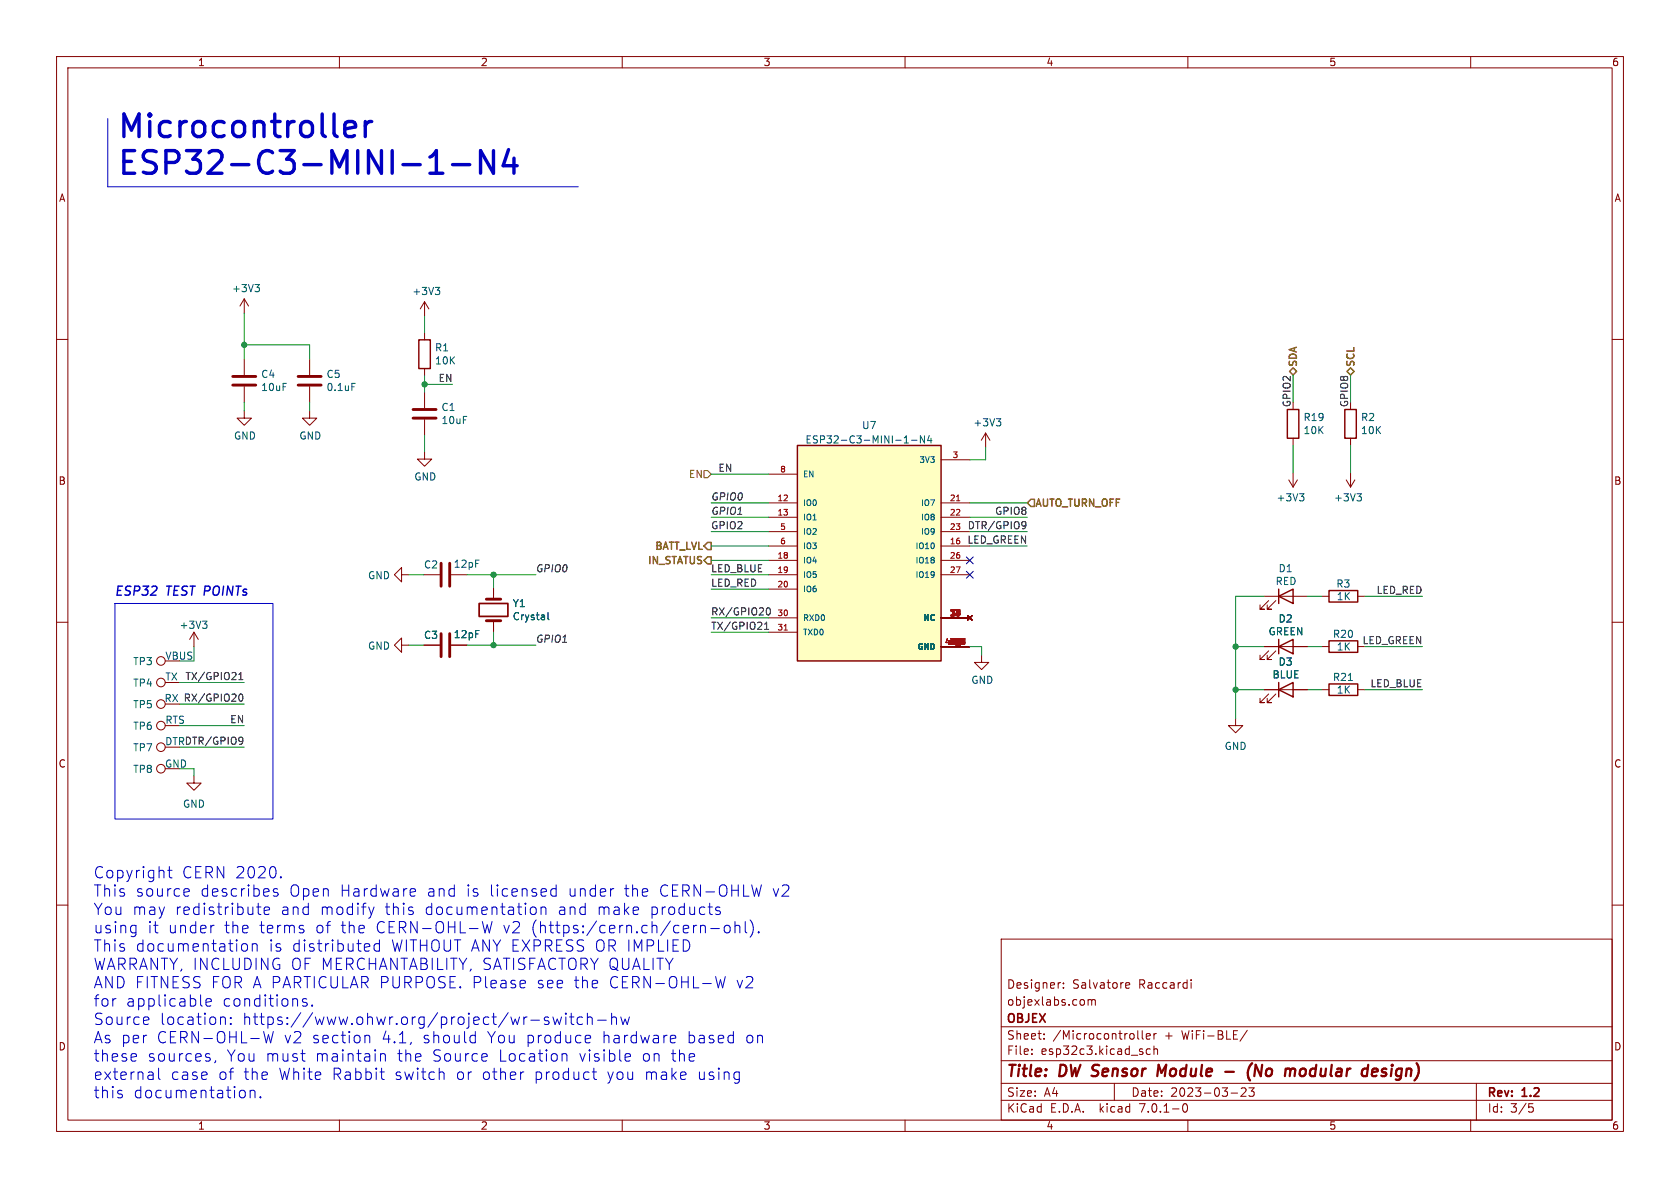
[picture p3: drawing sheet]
<svg xmlns="http://www.w3.org/2000/svg" width="297mm" height="210mm" viewBox="0 0 297 210" stroke-linecap="round" stroke-linejoin="round" font-family="sans-serif">
<g fill="none" stroke="#840000" stroke-width=".18">
<path d="M10 10h277v190h-277zM12 12h273v186h-273zM60 10v2M110 10v2M160 10v2M210 10v2M260 10v2M10 60h2M43.2 52.8l-.8 1.3M43.2 52.8v2.6M43.2 52.8l.7 1.3M75.1 53.3v2.6"/>
<path d="M75.1 58.8v1.3M75.1 53.3l-.8 1.3M75.1 53.3l.7 1.3M285 60h2M43.2 72.6v1.3h1.2l-1.2 1.3-1.3-1.3h1.3M43.2 63.5v2.8M43.2 68.3v2.8M54.7 72.6v1.3h1.3l-1.3 1.3-1.2-1.3h1.2M54.7 63.5v2.8M54.7 68.3v2.8M75.1 79.9v1.3h1.2l-1.2 1.2-1.3-1.2h1.3M75.1 65.2v1.2"/>
<path d="M75.1 69.3v2.8M75.1 74.2v2.8M174.2 76.6l-.7 1.2M174.2 76.6v2.5M174.2 76.6l.8 1.2M228.6 77.5v1.2M238.8 77.5v1.2M135.9 88.9h5.1M135.9 91.4h5.1M135.9 96.5h5.1M135.9 99.1h5.1M135.9 94h5.1"/>
<path d="M135.9 83.8h5.1M166.4 88.9h5M166.4 91.4h5M166.4 96.5h5M166.4 99.1h5M166.4 94h5M166.4 81.3h5M227.8 84.8l.8 1.3M228.6 83.6v2.5M229.4 84.8l-.8 1.3M238 84.8l.8 1.3M238.8 83.6v2.5"/>
<path d="M239.5 84.8l-.7 1.3M10 110h2M34.3 111.8l-.8 1.2M34.3 111.8v2.5M34.3 111.8l.8 1.2M71 114v-1.2l-1.3 1.2 1.3 1.3v-1.3h1.3M71 101.6v-1.3l-1.3 1.3 1.3 1.3v-1.3h1.3M74.9 101.6h2.8M74.9 114h2.8M79.8 101.6h2.7M79.8 114h2.7M87.2 104v1.9"/>
<path d="M87.2 109.7v1.9M135.9 109.2h5.1M135.9 101.6h5.1M135.9 104.1h5.1M135.9 111.8h5.1M166.4 114.3h5M166.4 109.2h5M166.4 101.6h5M171.1 108.8l.7 .8M171.8 108.8l-.7 .8M173.5 115.8v1.3h1.3l-1.3 1.3-1.2-1.3h1.2M223.5 114.3h7.6"/>
<path d="M223.5 105.4h7.6M224.3 115.1l-1.5 1.5h.7h-.7v-.8M224.3 106.2l-1.5 1.5h.7h-.7v-.8M225.6 115.1l-1.6 1.5h.8h-.8v-.8M225.6 106.2l-1.6 1.5h.8h-.8v-.8M233.7 114.3h1.2M233.7 105.4h1.2M240 114.3h1.3M240 105.4h1.3M285 110h2M34.3 137.2v1.2h1.3l-1.3 1.3-1.3-1.3h1.3M218.4 127v1.3h1.3l-1.3 1.2-1.2-1.2h1.2"/>
<path d="M223.5 121.9h7.6M224.3 122.7l-1.5 1.5h.7h-.7v-.8M225.6 122.7l-1.6 1.5h.8h-.8v-.8M233.7 121.9h1.2M240 121.9h1.3M10 160h2M285 160h2M177 166h108v32h-108zM187.4 173.7h.1M188 174.6v.1M188 173.8v.1M192.4 176.7v1"/>
<path d="M192.4 176.8l.4-.1 .2 .2M193 176.9l.2-.2 .4 .1v.9M193 176.9v.8M199 173.9l.2-.2h.3l.2 .2v.2l-.7 .1M199 174.5l.2 .2 .4-.1M210.6 173.2v.1M210.6 173.7v1M60 198v2M110 198v2M160 198v2M177 194.5h108M177 191.5h108"/>
<path d="M177 187.5h108M177 181.5h108M182.4 186.3v.1M182.4 185.5v.1M184.6 183.6v.1M184.6 182.8v.1M197 191.5v3M201.1 183.5l.3 .2M201.9 182.2v1.3l.2 .2M202.6 183.2l.8-.1-.1-.3-.4-.1-.3 .2 .1 .7h.6M203.4 185.5l-.5-.1-.3 .3v.4l.2 .2h.6M204 182.7v1"/>
<path d="M204 185.5l.2-.1 .4 .1v.9M204 184.9v1.5M204.4 182.7l-.3 .1-.1 .2M209.2 195.2l.2-.1a.81 .81 0 0 1 .6 .6 .81 .81 0 0 1-.3 .8l-.1 .1a.81 .81 0 0 1-.4-1.4zM210 198v2M217.6 193.2h1.2M219.4 192.4l.6-.1 .2 .1 .1 .3-.9 1.1h.9M220.5 182.1l-1.3 2M220.8 192.3h.9l-.5 .6 .4 .1v.7l-.2 .1h-.4l-.2-.1M260 198v2M261 191.5v6.5M270.3 195.1h.7"/>
<path d="M270.4 195.7h.4l.3 .3-.2 .5-.5 .1"/>
<circle cx="28.4" cy="116.8" r=".76"/>
<circle cx="28.4" cy="135.9" r=".76"/>
<circle cx="28.4" cy="132.1" r=".76"/>
<circle cx="28.4" cy="124.5" r=".76"/>
<circle cx="28.4" cy="128.3" r=".76"/>
<circle cx="28.4" cy="120.6" r=".76"/>
</g>
<path d="M205.3 189.7l-.5-1.5-.2 2M216.6 189.5h1.5M221.4 187.9a2.35 2.35 0 0 0-.4 3.1M221.7 190.2l.3-2 .9 2M228.7 188.9l.3 .3-.1 1M242.6 189.6l.9-.2v-.4l-.2-.1-.6 .1-.2 .9 .3 .3 .5-.1" fill="none" stroke="#840000" stroke-width=".4"/>
<g fill="none" stroke="#006464" stroke-width=".18">
<path d="M45.1 50.3h.8l-.5 .5M45.6 50.8l.3 .2v.3l-.3 .3M76.9 50.8h.8l-.4 .5M77.5 51.3l.2 .2v.3l-.2 .3M62.2 67.8h.6M159.9 78.3h.7M159.9 77.4l.3-.4v1.3M161.1 77.8h1M163.4 77v1.3l-.7-1.3v1.3M164.3 77l-.3 .9h.8M164.6 77.5v.8M176.1 74h.8l-.4 .5"/>
<path d="M176.7 74.5l.2 .2v.3l-.2 .3M229.7 87.3h.8l-.4 .5M230.3 87.8l.2 .2v.3l-.2 .2M239.9 87.3h.8l-.4 .5M240.4 87.8l.3 .2v.3l-.3 .2M35.8 109.8h.8l-.4 .5M36.3 110.3l.3 .2v.3l-.3 .3M96.9 108.3v1.1l.2 .2"/>
</g>
<g fill="none" stroke="#840000" stroke-width=".25">
<path d="M74 60.1h2.1v5.1h-2.1zM141 78.7h25.4v38.1h-25.4zM227.6 72.4h2v5.1h-2zM237.7 72.4h2.1v5.1h-2.1zM226.1 114.3l2.5-1.3v2.6zM226.1 105.4l2.5-1.3v2.6zM226.1 104.1v2.6M226.1 113v2.6M234.9 113.3h5.1v2h-5.1zM234.9 104.4h5.1v2h-5.1zM226.1 121.9l2.5-1.2v2.5zM226.1 120.7v2.5"/>
<path d="M234.9 120.9h5.1v2h-5.1z"/>
</g>
<path d="M141 78.7h25.4v38.1h-25.4z" fill="#ffffc2" stroke="#ffffc2" stroke-width=".18"/>
<path d="M169.1 88.5h.6M138.6 111.4h.6M169.9 112.9h.7l-.4 1M170 113.6h.6" fill="none" stroke="#a90000" stroke-width=".18"/>
<path d="M41.1 68.1h4.1M41.1 66.5h4.1M52.7 68.1h4.1M52.7 66.5h4.1M73 73.9h4.1M73 72.4h4.1M78 99.6v4M79.5 99.6v4M78 112v4.1M79.5 112v4.1M86 105.9h2.5M86 109.7h2.5" fill="none" stroke="#840000" stroke-width=".51"/>
<path d="M84.7 106.7h5.1v2.3h-5.1z" fill="none" stroke="#840000" stroke-width=".3"/>
<path d="M228 65.7l.6-.7 .6 .7-.6 .6zM238.1 65.7l.7-.7 .6 .7-.6 .6zM125.1 95.9h.6v1.3h-.6l-.6-.7zM125.1 98.4h.6v1.3h-.6l-.6-.6zM182.2 88.3h.7v1.2h-.7l-.6-.6z" fill="none" stroke="#725600" stroke-width=".25"/>
<path d="M124.5 83.2h.6l.6 .6-.6 .7h-.6z" fill="none" stroke="#725600" stroke-width=".18"/>
<path d="M180.9 92.2l.4 .1a.84 .84 0 0 1-.3 1.2M181.4 92.7l-.3 .3h-.2M42.2 119.2l.4-.3v1.2M135.2 111.3h.7M135.2 110.3l.3-.3v1.3M135.6 107.6l.2-.2a.68 .68 0 0 1 .4 .7 .68 .68 0 0 1-.4 .6l-.2-.1M42.2 123.2l.1-.4 .2-.1a.68 .68 0 0 1 .5 .6 .68 .68 0 0 1-.5 .7l-.2-.2-.1-.3M42.2 120.1h.7M42.5 130.3l.4 .1a.84 .84 0 0 1-.3 1.2M42.9 130.8l-.2 .3h-.2" fill="none" stroke="#0f0f0f" stroke-width=".18"/>
<path d="M64.6 21.5v2.6M65.7 21.5a1.02 1.02 0 0 0-1.1 .7M76 30.6h2.3M76.4 27.6l.7-1v4M80 29.1h3.1M87.2 26.6v4l-2.2-4v4M89.9 26.4l-.9 2.9h2.4M90.9 28v2.6" fill="none" stroke="#0000c2" stroke-width=".6"/>
<g fill="none" stroke="#0000c2" stroke-width=".18">
<path d="M19 21v12h83.2M20.3 106.7h28v38.1h-28zM29.7 153.9h.7M29.9 153.2v1.7l.1 .2 .4 .1M32.8 157.1l.6 .1 .1 .4-1 .2M33.4 158.3l-.6 .1M45.7 159.7v1.7v.2l.4 .1M49.1 157.2l-.5-.1-.3 .3 .1 .3 .7 .2 .1 .1-.1 .3-.2 .1-.6-.1M49.7 155v.1v.1M49.7 155l-.1 .1 .1 .1M49.7 155v.2M72.8 157.1l.6 .1 .1 .4-1 .2"/>
<path d="M73.4 158.3l-.6 .1M98.3 157.2l-.6-.1-.3 .4v.5l.2 .3 .1 .1 .6-.1M98.3 156.4v2M108.5 157.1l-.4 .1M134.6 156.4l-.5 2M23.8 163.6l.2 .1M24 163.6l-.1 1.8M24 164.8l-.2 .1M26 179.8l.2 .1 .1 .3-.9 .2M35.6 177.8l.1 .1M36.4 177.2l1-.2-.1-.4-.6-.1-.3 .3 .1 1 .2 .1 .6-.1M37.7 163.6h.1"/>
<path d="M39.3 179.8h.3l.2 .3v1M40.8 179.9v.2M40.8 179.9l.1 .1-.1 .1M40.8 179.9l-.1 .1 .1 .1M42.9 166.9a.54 .54 0 0 1 .8 .3v.6a.54 .54 0 0 1-.8 .2M44.6 167a.5 .5 0 0 1 .9 .1v1M44.6 166.8v1.3M45.4 160.3h.7M46.7 161l1-.2-.1-.4-.6-.1-.3 .3 .1 1 .2 .1 .6-.1M53.5 164.2l.2 .3v.3l-.2 .1M53.5 163.6l.2 .1M54.2 176.6l-.5-.1-.2 .3 .1 .3 .6 .2 .1 .2-.1 .3-.2 .1-.5-.1"/>
<path d="M55.2 177.7l.1 .1-.1 .1M55.2 177.7l-.1 .1 .1 .1M55.2 177.7v.2M65.1 166.8l.2 .1 .1 .4-1 .2M65.2 160.3l.5 1.4M65.3 168l-.2 .1M65.7 161.7l-.2 .4M66.1 160.3l-.4 1.4M67.1 166.9l-.6-.1-.4 .4v.6l.2 .2 .2 .1 .6-.1M67.1 166.1v2M73 161.1l.1 .2-.1 .3M85.3 162.9l.4 2 .4-1.4 .4 1.4 .5-2"/>
<path d="M92.6 173.3l.2 .1 .1 .4-1 .2M92.8 174.5l-.2 .1M93.8 160.5a.54 .54 0 0 1 .6-.2 .54 .54 0 0 1 .4 .4v.6a.54 .54 0 0 1-.4 .4 .54 .54 0 0 1-.6-.2M95.7 160.5a.5 .5 0 0 1 .8 .1v1.1M95.7 160.3v1.4M97 179.9l-.5-.1-.3 .3 .1 .2 .7 .2 .1 .2-.1 .3-.2 .1-.6-.1M97.7 179.8l.4 1.3 .4-.9 .4 .9 .4-1.3M100 179.1v.2M100 179.8v1.3M100 179.1l-.1 .1 .1 .1M100 179.1l.1 .1-.1 .1M100.7 179.8h.8"/>
<path d="M101 179.1v1.7l.1 .2 .4 .1M103 179.9l-.6-.1-.4 .4v.5l.2 .3 .2 .1 .6-.1M103.8 180a.5 .5 0 0 1 .9 .1v1M103.8 179.1v2M108.1 180a.5 .5 0 0 1 .9 .1v1M108.1 179.1v2M109.7 179.8l.4 1.3 .4-.9 .4 .9 .4-1.3M124.4 163.6l.3 .3v1M125.7 164.1h1.5M126.5 172.6l.5 2 .4-1.4 .3 1.4 .5-2M127.3 160.4l-.5-.1-.3 .3 .1 .3 .7 .2 .1 .2-.1 .3-.2 .1-.6-.1M128.1 163.8a.54 .54 0 0 1 .6-.2 .54 .54 0 0 1 .4 .4v.5a.54 .54 0 0 1-.5 .4 .54 .54 0 0 1-.6-.4z"/>
<path d="M129.9 163.8a.5 .5 0 0 1 .9 .1v1M129.9 162.9v2M131.7 162.9v1.7l.3 .3M132.6 162.6a2.29 2.29 0 0 1 0 3.1M134.1 164.7l.1 .1-.1 .1M134.1 164.7l-.1 .1 .1 .1M134.1 164.7v.2M26.2 181l-.2 .1M28 188.8v1.7l.3 .3M38.1 187.5l-.2 .4M40.8 180.9l.1 .1-.1 .1M40.8 180.9l-.1 .1 .1 .1"/>
<path d="M40.8 180.9v.2M43.3 192.9l.1 .2-.1 .8M44.2 192.7v1.4M44.2 192.9a.5 .5 0 0 1 .9 .1v1.1M46 193.9l.1 .1-.1 .1M46 193.9l-.1 .1 .1 .1M46 193.9v.2M46.6 182.3l.5 2 .4-1.4 .3 1.4 .5-2M53.2 186.3h.7M53.7 187.6h.2M64.6 183.1l.2-.1 .5 .1 .1 1.2M67.2 189.5h.7"/>
<path d="M67.3 186.4a.5 .5 0 0 1 .8 .1v1.1M67.3 186.3v1.3M67.5 190.5l.1 .2 .3 .1M72.7 184.3l-.1 .2M77.9 189.5l.5 .1 .1 .2v1M83.5 183l.5 .1M84 182.3v2M84 184.3h-.5M85.8 186.3h.2l.1 .4-.9 .2M86 187.5l-.2 .1M92.6 189.5l-.4 .1M99.4 186.4a.5 .5 0 0 1 .8 .1v1.1"/>
<path d="M99.4 186.3v1.3M103.6 183.1l.5-.1 .2 .1 .1 .4-.9 .2M103.6 184.3h.1h.6M104.7 189.5h.8M105 188.8v1.7l.1 .2 .4 .1M105.7 180.3h1.5M110.6 187.5l.2 .1 .6-.1M110.6 186.3h.6h.2l.1 .4-1 .2M118.6 183.1l.6-.1 .2 .1 .1 .4-1 .2M118.6 184.3h.2h.6M129.5 183l.2 .1M129.7 182.3v2"/>
<path d="M129.7 184.3h-.2M130.1 189.5l.6 .1M130.7 190.7l-.6 .1M130.7 189.5v1.6l-.4 .4"/>
</g>
<g fill="none" stroke="#009600" stroke-width=".18">
<path d="M43.2 55.4v8.1M75.1 55.9v2.9M43.2 61h11.5v2.5M43.2 71.1v1.5M54.7 71.1v1.5M75.1 67.9h4.9M75.1 66.4v2.9M75.1 77v2.9M174.2 79.1v2.2h-2.8M228.6 66.3v4.8M228.6 78.7v4.9M238.8 66.3v4.8"/>
<path d="M238.8 78.7v4.9M125.7 96.5h10.2M125.7 91.4h10.2M125.7 94h10.2M125.7 99.1h10.2M125.7 83.8h10.2M125.7 88.9h10.2M171.4 96.5h10.2M171.4 91.4h10.2M171.4 94h10.2M171.4 88.9h10.2M34.3 114.3v2.5"/>
<path d="M72.3 101.6h2.6M72.3 114h2.6M82.5 101.6h12.2M82.5 114h12.2M87.2 101.6v2.4M87.2 111.6v2.4M125.7 101.6h10.2M125.7 104.1h10.2M125.7 109.2h10.2M125.7 111.8h10.2M171.4 114.3h2.1v1.5M218.4 114.3h5.1"/>
<path d="M223.5 105.4h-5.1v21.6M231.1 105.4h2.6M231.1 114.3h2.6M241.3 105.4h10.2M241.3 114.3h10.2M31.7 128.3h11.5M31.7 135.9h2.6v1.3M31.7 132.1h11.5M31.7 120.7h11.5M31.7 124.5h11.5M218.4 121.9h5.1M231.1 121.9h2.6"/>
<path d="M241.3 121.9h10.2"/>
</g>
<path d="M170.8 98.5l1.3 1.2M172.1 98.5l-1.3 1.2M170.8 101l1.3 1.2M172.1 101l-1.3 1.2" fill="none" stroke="#000084" stroke-width=".18"/>
<g fill="#009600" stroke="#009600" stroke-width=".18">
<circle cx="75.1" cy="67.9" r=".46"/>
<circle cx="43.2" cy="61" r=".46"/>
<circle cx="218.4" cy="114.3" r=".46"/>
<circle cx="218.4" cy="121.9" r=".46"/>
<circle cx="87.2" cy="114" r=".46"/>
<circle cx="87.2" cy="101.6" r=".46"/>
</g>
<g font-size="5.6" fill="#0000c2">
<text x="21" y="24.6">Microcontroller</text>
<text x="21" y="31.1">ESP32-C3-MINI-1-N4</text>
</g>
<g font-size="2.8" fill="#0000c2">
<text x="16.5" y="155.4">Copyright</text>
<text x="32.1" y="155.4">CERN 2020.</text>
<text x="16.5" y="158.7">This</text>
<text x="16.5" y="161.9">You may</text>
<text x="23.9" y="158.7">source</text>
<text x="30.9" y="161.9">redistribute</text>
<text x="35.3" y="158.7">describes</text>
<text x="49.5" y="161.9">and</text>
<text x="51" y="158.7">Open</text>
<text x="56.4" y="161.9">modify</text>
<text x="60" y="158.7">Hardware</text>
<text x="67.8" y="161.9">this</text>
<text x="74.9" y="161.9">documentation</text>
<text x="75.3" y="158.7">and</text>
<text x="82.2" y="158.7">is</text>
<text x="86.3" y="158.7">licensed</text>
<text x="98.4" y="161.9">and</text>
<text x="100.2" y="158.7">under</text>
<text x="105.3" y="161.9">make</text>
<text x="110.1" y="158.7">the</text>
<text x="114.6" y="161.9">products</text>
<text x="116.2" y="158.7">CERN-OHLW</text>
<text x="136.2" y="158.7">v2</text>
<text x="16.5" y="165.2">using</text>
<text x="26" y="165.2">it</text>
<text x="29.6" y="165.2">under</text>
<text x="39.5" y="165.2">the</text>
<text x="45.7" y="165.2">terms</text>
<text x="55.6" y="165.2">of</text>
<text x="60" y="165.2">the</text>
<text x="66.2" y="165.2">CERN-OHL-W</text>
<text x="88.6" y="165.2">v2</text>
<text x="93.6" y="165.2">(https:/cern.ch/cern-ohl).</text>
<text x="16.5" y="168.4">This</text>
<text x="16.5" y="171.6">WARRANTY, INCLUDING</text>
<text x="23.9" y="168.4">documentation</text>
<text x="47.4" y="168.4">is</text>
<text x="51.3" y="171.6">OF MERCHANTABILITY, SATISFACTORY QUALITY</text>
<text x="51.5" y="168.4">distributed</text>
<text x="69" y="168.4">WITHOUT ANY EXPRESS OR IMPLIED</text>
<text x="16.5" y="174.9">AND FITNESS FOR A PARTICULAR PURPOSE.</text>
<text x="16.5" y="178.1">for</text>
<text x="22.2" y="178.1">applicable</text>
<text x="39.2" y="178.1">conditions.</text>
<text x="83.3" y="174.9">Please</text>
<text x="94.7" y="174.9">see</text>
<text x="101.2" y="174.9">the</text>
<text x="107.4" y="174.9">CERN-OHL-W</text>
<text x="129.8" y="174.9">v2</text>
<text x="16.5" y="181.3">Source</text>
<text x="16.5" y="184.6">As per</text>
<text x="27.6" y="184.6">CERN-OHL-W</text>
<text x="28.2" y="181.3">location:</text>
<text x="42.8" y="181.3">https://www.ohwr.org/project/wr-switch-hw</text>
<text x="50.1" y="184.6">v2</text>
<text x="55" y="184.6">section</text>
<text x="67.3" y="184.6">4.1,</text>
<text x="74.5" y="184.6">should</text>
<text x="85.9" y="184.6">You produce</text>
<text x="106.1" y="184.6">hardware</text>
<text x="121.2" y="184.6">based</text>
<text x="131.4" y="184.6">on</text>
<text x="16.5" y="187.8">these</text>
<text x="16.5" y="191.1">external</text>
<text x="26" y="187.8">sources,</text>
<text x="30.1" y="191.1">case</text>
<text x="38.5" y="191.1">of</text>
<text x="40" y="187.8">You must</text>
<text x="42.9" y="191.1">the</text>
<text x="49.1" y="191.1">White</text>
<text x="55.6" y="187.8">maintain</text>
<text x="58.5" y="191.1">Rabbit</text>
<text x="69.5" y="191.1">switch</text>
<text x="70" y="187.8">the</text>
<text x="76.2" y="187.8">Source</text>
<text x="80.4" y="191.1">or</text>
<text x="84.9" y="191.1">other</text>
<text x="87.9" y="187.8">Location</text>
<text x="94.1" y="191.1">product</text>
<text x="102.1" y="187.8">visible</text>
<text x="107" y="191.1">you</text>
<text x="113.2" y="187.8">on</text>
<text x="113.6" y="191.1">make</text>
<text x="118.3" y="187.8">the</text>
<text x="122.9" y="191.1">using</text>
<text x="16.5" y="194.3">this</text>
<text x="23.5" y="194.3">documentation.</text>
</g>
<g font-size="2.8" fill="#840000">
<text x="178" y="190.8">Title:</text>
<text x="187.4" y="190.8">DW Sensor</text>
<text x="205.9" y="190.8">Module</text>
<text x="223" y="190.8">(No</text>
<text x="230.3" y="190.8">modular</text>
<text x="244.5" y="190.8">design)</text>
</g>
<g font-size="2.2" fill="#0000c2">
<text x="20.3" y="105.4">ESP32</text>
<text x="29.4" y="105.4">TEST POINTs</text>
</g>
<g font-size="2.1" fill="#840000">
<text x="178" y="177.9">objexlabs.com</text>
<text x="178" y="174.9">Designer:</text>
<text x="189.6" y="174.9">Salvatore</text>
<text x="201.3" y="174.9">Raccardi</text>
<text x="178" y="183.9">Sheet:</text>
<text x="178" y="181.1">OBJEX</text>
<text x="186.2" y="183.9">/Microcontroller</text>
<text x="205.9" y="183.9">+</text>
<text x="209" y="183.9">WiFi-BLE/</text>
<text x="178" y="186.6">File:</text>
<text x="184" y="186.6">esp32c3.kicad_sch</text>
<text x="178" y="196.8">KiCad</text>
<text x="178" y="194">Size:</text>
<text x="184.6" y="194">A4</text>
<text x="185.7" y="196.8">E.D.A.</text>
<text x="194.4" y="196.8">kicad</text>
<text x="200" y="194">Date:</text>
<text x="201.5" y="196.8">7.0.1-0</text>
<text x="206.9" y="194">2023-03-23</text>
<text x="263" y="194.2">Rev:</text>
<text x="263" y="196.8">Id:</text>
<text x="267" y="196.8">3/5</text>
<text x="269.2" y="194.2">1.2</text>
</g>
<g font-size="1.8" fill="#840000">
<text x="35" y="11.8">1</text>
<text x="85" y="11.8">2</text>
<text x="135" y="11.8">3</text>
<text x="185" y="11.8">4</text>
<text x="235" y="11.8">5</text>
<text x="285" y="11.8">6</text>
<text x="10.4" y="35.8">A</text>
<text x="285.4" y="35.8">A</text>
<text x="10.3" y="85.8">B</text>
<text x="285.3" y="85.8">B</text>
<text x="10.3" y="135.8">C</text>
<text x="285.3" y="135.8">C</text>
<text x="10.3" y="185.8">D</text>
<text x="285.3" y="185.8">D</text>
<text x="35" y="199.8">1</text>
<text x="85" y="199.8">2</text>
<text x="135" y="199.8">3</text>
<text x="185" y="199.8">4</text>
<text x="235" y="199.8">5</text>
<text x="285" y="199.8">6</text>
</g>
<g font-size="1.8" fill="#006464">
<text x="41" y="51.8">+3V3</text>
<text x="72.8" y="52.3">+3V3</text>
<text x="76.8" y="62.3">R1</text>
<text x="76.8" y="64.6">10K</text>
<text x="46.1" y="67">C4</text>
<text x="46.1" y="69.3">10uF</text>
<text x="57.7" y="67">C5</text>
<text x="57.7" y="69.3">0.1uF</text>
<text x="41.3" y="77.9">GND</text>
<text x="52.9" y="77.9">GND</text>
<text x="78" y="72.8">C1</text>
<text x="78" y="75.1">10uF</text>
<text x="152.3" y="76">U7</text>
<text x="172" y="75.5">+3V3</text>
<text x="230.4" y="74.6">R19</text>
<text x="230.4" y="76.9">10K</text>
<text x="240.5" y="74.6">R2</text>
<text x="240.5" y="76.9">10K</text>
<text x="142.3" y="78.5">ESP32-C3-MINI-1-N4</text>
<text x="73.2" y="85.1">GND</text>
<text x="225.6" y="88.8">+3V3</text>
<text x="235.8" y="88.8">+3V3</text>
<text x="74.9" y="100.6">C2</text>
<text x="80.2" y="100.5">12pF</text>
<text x="226" y="101.3">D1</text>
<text x="65" y="102.6">GND</text>
<text x="90.6" y="107.5">Y1</text>
<text x="225.4" y="103.6">RED</text>
<text x="236.2" y="104">R3</text>
<text x="236.3" y="106.3">1K</text>
<text x="31.7" y="111.3">+3V3</text>
<text x="74.9" y="113.1">C3</text>
<text x="80.2" y="113">12pF</text>
<text x="90.6" y="109.8">Crystal</text>
<text x="224.2" y="112.5">GREEN</text>
<text x="226" y="110.2">D2</text>
<text x="235.6" y="112.9">R20</text>
<text x="23.5" y="117.7">TP3</text>
<text x="65" y="115">GND</text>
<text x="226" y="117.8">D3</text>
<text x="236.3" y="115.2">1K</text>
<text x="23.5" y="121.6">TP4</text>
<text x="23.5" y="125.4">TP5</text>
<text x="171.7" y="121">GND</text>
<text x="224.9" y="120.1">BLUE</text>
<text x="235.6" y="120.5">R21</text>
<text x="236.3" y="122.8">1K</text>
<text x="23.5" y="129.2">TP6</text>
<text x="29.2" y="128.1">RTS</text>
<text x="23.5" y="136.8">TP8</text>
<text x="23.5" y="133">TP7</text>
<text x="29.1" y="135.9">GND</text>
<text x="216.4" y="132.7">GND</text>
<text x="32.3" y="142.9">GND</text>
</g>
<g font-size="1.8" fill="#725600">
<text x="229.6" y="64.8" transform="rotate(-90 229.6 64.8)">SDA</text>
<text x="239.7" y="64.8" transform="rotate(-90 239.7 64.8)">SCL</text>
<text x="121.7" y="84.6">EN</text>
<text x="183.1" y="89.9">AUTO_TURN_OFF</text>
<text x="114.2" y="100">IN_STATUS</text>
<text x="115.5" y="97.5">BATT_LVL</text>
</g>
<g font-size="1.8" fill="#0f0f0f">
<text x="77.4" y="67.6">EN</text>
<text x="228.3" y="72.1" transform="rotate(-90 228.3 72.1)">GPIO2</text>
<text x="238.4" y="72.1" transform="rotate(-90 238.4 72.1)">GPIO8</text>
<text x="127" y="83.5">EN</text>
<text x="125.7" y="88.6">GPIO0</text>
<text x="125.7" y="93.6">GPIO2</text>
<text x="125.7" y="91.1">GPIO1</text>
<text x="171" y="93.6">DTR/GPIO9</text>
<text x="175.8" y="91.1">GPIO8</text>
<text x="94.7" y="101.3">GPIO0</text>
<text x="125.7" y="101.3">LED_BLUE</text>
<text x="170.9" y="96.2">LED_GREEN</text>
<text x="125.7" y="103.8">LED_RED</text>
<text x="243.2" y="105.1">LED_RED</text>
<text x="94.7" y="113.7">GPIO1</text>
<text x="125.7" y="111.4">TX/GPIO21</text>
<text x="125.7" y="108.9">RX/GPIO20</text>
<text x="240.7" y="114">LED_GREEN</text>
<text x="29" y="124.3">RX RX/GPIO20</text>
<text x="29.2" y="120.5">TX TX/GPIO21</text>
<text x="242.1" y="121.6">LED_BLUE</text>
<text x="29.1" y="131.9">DTRDTR/GPIO9</text>
<text x="40.6" y="127.9">EN</text>
</g>
<text font-size="1.8" fill="#009600" x="29.2" y="116.8">VBUS</text>
<g font-size="1.4" fill="#a90000">
<text x="137.9" y="83.6">8</text>
<text x="168.3" y="81">3</text>
<text x="137.4" y="88.6">12</text>
<text x="167.9" y="88.6">21</text>
<text x="137.4" y="91.2">13</text>
<text x="137.9" y="93.7">5</text>
<text x="167.9" y="91.2">22</text>
<text x="167.9" y="93.7">23</text>
<text x="137.4" y="98.8">18</text>
<text x="137.4" y="101.3">19</text>
<text x="137.9" y="96.3">6</text>
<text x="167.9" y="96.3">16</text>
<text x="167.9" y="98.8">26</text>
<text x="167.9" y="101.3">27</text>
<text x="137.4" y="103.9">20</text>
<text x="137.4" y="109">30</text>
<text x="137.4" y="111.5">31</text>
<text x="168.3" y="109">79</text>
<text x="168.6" y="109">4</text>
<text x="168.6" y="109">5</text>
<text x="167" y="114">49_1</text>
<text x="167.9" y="114">112</text>
<text x="168.3" y="114">17</text>
<text x="168.6" y="114">1</text>
<text x="168.6" y="114">2</text>
</g>
<g font-size="1.4" fill="#006464">
<text x="162.4" y="82">3V3</text>
<text x="142" y="89.6">IO0</text>
<text x="142" y="84.5">EN</text>
<text x="162.7" y="89.6">IO7</text>
<text x="142" y="92.1">IO1</text>
<text x="142" y="94.7">IO2</text>
<text x="162.7" y="92.1">IO8</text>
<text x="162.7" y="94.7">IO9</text>
<text x="142" y="99.8">IO4</text>
<text x="142" y="97.2">IO3</text>
<text x="161.7" y="97.2">IO10</text>
<text x="161.7" y="99.8">IO18</text>
<text x="142" y="102.3">IO5</text>
<text x="142" y="104.8">IO6</text>
<text x="161.7" y="102.3">IO19</text>
<text x="142" y="109.9">RXD0</text>
<text x="142" y="112.5">TXD0</text>
<text x="163.1" y="109.9">NC</text>
<text x="162.1" y="115">GND</text>
</g>
</svg>
